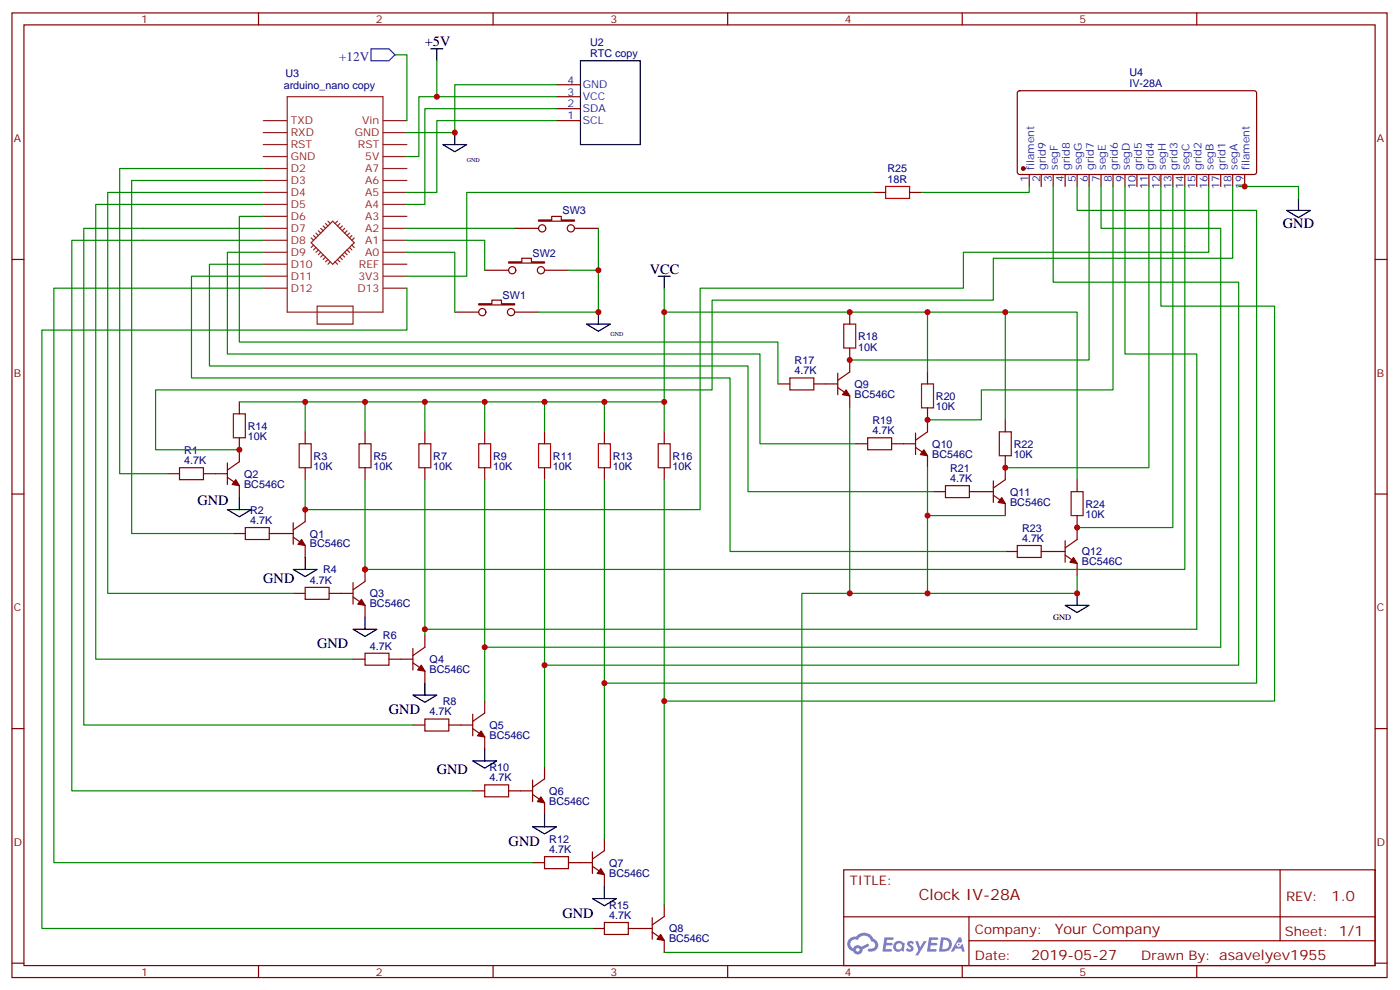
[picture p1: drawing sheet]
<svg xmlns="http://www.w3.org/2000/svg" width="413mm" height="292mm" viewBox="0 0 413 292" stroke-linecap="round" stroke-linejoin="round" font-family="sans-serif">
<g fill="none" stroke="#870000" stroke-width=".35">
<path d="M3.5 3.8h405.4v284.3h-405.4zM7.1 7.3h398.2v277.3h-398.2zM76.2 3.8v3.5M145.3 3.8v3.5M214.5 3.8v3.5M283.6 3.8v3.5M352.8 3.8v3.5M3.5 76.5h3.6M405.3 76.5h3.6M3.5 145.6h3.6M405.3 145.6h3.6M3.5 214.8h3.6"/>
<path d="M405.3 214.8h3.6M248.7 256.4h156.6v28.2h-156.6zM377.3 256.4v20.9M248.7 270.2h156.5M285.6 277.3h119.6M285.6 270.2v14.2M3.5 283.9h3.6M76.2 284.6v3.5M145.3 284.6v3.5M214.5 284.6v3.5M283.6 284.6v3.5M352.8 284.6v3.5"/>
<path d="M405.3 283.9h3.6"/>
</g>
<g fill="#5487ff">
<path d="M267.7 277.6a1.22 1.22 0 0 1 1.7 .2l-.4 .6a.47 .47 0 0 0-.3-.4 .47 .47 0 0 0-.5 .2l.1 .2a1.14 1.14 0 0 1 .8 1.8 1.14 1.14 0 0 1-1.9 0l-.2-.2 .5-.6 .7 .5a.29 .29 0 0 0 .3-.3 .29 .29 0 0 0-.2-.3 1.04 1.04 0 0 1-.6-1.7z"/>
<path d="M260.7 276.3h2.4l.3 .2-.2 .5-1.8 .1-.1 .8h1.5l.3 .4-.3 .4h-1.6l-.2 1.1h1.7l.2 .3-.2 .3-2.6 .1z"/>
<path d="M273.8 276.3h2.4l.3 .2-.1 .5-1.8 .1-.2 .8h1.6l.3 .4-.4 .4h-1.6l-.1 1.1h1.7l.2 .3-.2 .3-2.6 .1z"/>
<path d="M282.6 276.3h.7l.3 1.3-.6 .3a.69 .69 0 0 0-1 .3 .69 .69 0 0 0 .4 .9 .69 .69 0 0 0 .9-.6l.5-.2 .6 2.2h-.8l-.2-.9h-1.8l-.5 .9h-.8z"/>
<path d="M269.8 277.4h.8l.6 1.8 1.1-1.8h.9l-2.6 4.2h-.8l.9-1.5z"/>
<path d="M277.4 276.3l-.6 4.2h1.3a2.11 2.11 0 0 0 2.5-2.1 2.11 2.11 0 0 0-2.5-2.1zM278.1 277.1a1.39 1.39 0 0 1 1.7 1.4 1.39 1.39 0 0 1-1.8 1.3h-.3z"/>
<path d="M263.7 277.9a1.54 1.54 0 0 0-.1 2.2 1.54 1.54 0 0 0 2.2 .1l.6 .3 .3-2.3-.2-.3h-.4a1.49 1.49 0 0 0-2.4 0zM264 278.9a.94 .94 0 0 1 1.8 0 .94 .94 0 0 1-1.8 0z"/>
<path d="M250.4 276.7a2.18 2.18 0 0 0 1.1 3.7 1.44 1.44 0 0 0 1.6 .9 1.44 1.44 0 0 0 1.2-1.4l2-1.1-.5-.7-1.9 1a1.47 1.47 0 0 0-2.4 .4 1.39 1.39 0 0 1-.7-1.9 1.39 1.39 0 0 1 2-.5 2.12 2.12 0 0 1 2.2-1.3 2.12 2.12 0 0 1 1.9 1.7 1.14 1.14 0 0 1 1.1 1.4 1.14 1.14 0 0 1-1.7 .7 .43 .43 0 0 0-.5 .4 .43 .43 0 0 0 .4 .5 1.98 1.98 0 0 0 2.5-1.2 1.98 1.98 0 0 0-1.2-2.6 3.1 3.1 0 0 0-5.3-.6l-.9 .1zM252.3 280a.55 .55 0 0 1 1.1 0 .55 .55 0 0 1-1.1 0z"/>
<circle cx="282.6" cy="278.4" r=".26"/>
</g>
<g fill="none" stroke="#870000" stroke-width=".35">
<path d="M164 35.6h7.1M164 32h7.1M164 28.5h7.1M164 25h7.1M300.1 26.9l.5-.2 69.4 .1 .4 .6v23.6l-.7 .4h-69.4l-.4-.7v-23.3zM257.5 56.7h3.6M268.1 56.7h3.5M303.4 51.4v3.6M306.9 51.4v3.6M310.4 51.4v3.6M314 51.4v3.6M317.5 51.4v3.6"/>
<path d="M321 51.4v3.6M324.6 51.4v3.6M328.1 51.4v3.6M331.6 51.4v3.6M335.1 51.4v3.6M338.7 51.4v3.6M342.2 51.4v3.6M345.7 51.4v3.6M349.2 51.4v3.6M352.8 51.4v3.6M356.3 51.4v3.6M359.8 51.4v3.6"/>
<path d="M363.4 51.4v3.6M366.9 51.4v3.6M142.9 79.7h7M149.9 77.2h3.9v-1.1h2.8v1.1h3.9v.3h-10.6zM151.7 67.3h7M158.7 64.8h3.9v-1h2.9v1h3.8v.4h-10.6zM160.5 79.7h7.1M169.3 67.3h7.1M134.1 92h7M141.1 89.5h3.9v-1h2.8v1h3.9v.4h-10.6zM143.2 92a1.06 1.06 0 0 0-1.5-1 1.06 1.06 0 0 0-.2 1.8 1.06 1.06 0 0 0 1.7-.5v-.3M158.7 92h-7a1.06 1.06 0 0 0-1.5-1 1.06 1.06 0 0 0-.3 1.8 1.06 1.06 0 0 0 1.7-.5l.1-.3"/>
<path d="M250.5 92v3.5M70.6 118.5v3.5M229.3 113.2h3.5M232.8 111.4h7.1v3.5h-7.1zM239.9 113.2h7M246.9 114.2l3.6 2.5v3.5M246.9 110v6.3M250.5 102.6v7l-3.6 2.5M273.4 109.6v3.6M49.4 139.6h3.5M52.9 137.9h7.1v3.5h-7.1zM60 139.6h7"/>
<path d="M67 136.5v6.3M70.6 129v7.1l-3.6 2.5M90 127.3v3.5M90 137.9v3.5M107.6 127.3v3.5M107.6 137.9v3.5M125.2 127.3v3.5M125.2 137.9v3.5M142.9 127.3v3.5M142.9 137.9v3.5M160.5 127.3v3.5M160.5 137.9v3.5"/>
<path d="M178.2 127.3v3.5M178.2 137.9v3.5M195.8 127.3v3.5M195.8 137.9v3.5M252.2 130.8h3.6M255.8 129h7v3.6h-7zM262.8 130.8h7.1M269.9 131.9l3.5 2.4v3.6M269.9 127.6v6.4M273.4 120.2v7.1l-3.5 2.5M296.3 134.3v7.1l-3.5 2.5M296.3 123.8v3.5"/>
<path d="M67 140.7l3.6 2.5v3.5M68.8 157.3h3.5M72.3 155.5h7.1v3.5h-7.1zM79.4 157.3h7M86.4 158.3l3.6 2.5v3.5M86.4 154.1v6.3M90 150.2v3.5l-3.6 2.5M275.2 144.9h3.5M278.7 143.2h7.1v3.5h-7.1zM285.8 144.9h7M292.8 146l3.5 2.4v3.6M292.8 141.7v6.4"/>
<path d="M314 159.4v6.3M317.5 141.4v3.5M317.5 152v7l-3.5 2.5M86.4 174.9h3.6M90 173.1h7v3.6h-7zM97 174.9h7.1M104.1 176l3.5 2.4v3.6M104.1 171.7v6.4M107.6 167.9v3.5l-3.5 2.4M296.3 162.6h3.6M299.9 160.8h7v3.5h-7zM306.9 162.6h7.1"/>
<path d="M314 163.6l3.5 2.5v3.5M104.1 194.3h3.5M107.6 192.5h7.1v3.6h-7.1zM114.7 194.3h7M121.7 195.4l3.5 2.4v3.6M121.7 191.1v6.4M125.2 187.3v3.5l-3.5 2.5M121.7 213.7h3.5M125.2 211.9h7.1v3.6h-7.1zM132.3 213.7h7M139.3 214.8l3.6 2.4v3.6M139.3 210.5v6.4"/>
<path d="M142.9 206.7v3.5l-3.6 2.5M139.3 233.1h3.6M142.9 231.4h7v3.5h-7zM149.9 233.1h7.1M157 234.2l3.5 2.4v3.6M157 229.9v6.4M160.5 226.1v3.5l-3.5 2.5M157 254.3h3.5M160.5 252.5h7.1v3.5h-7.1zM167.6 254.3h7M174.6 255.3l3.6 2.5v3.5M174.6 251.1v6.4"/>
<path d="M178.2 247.2v3.6l-3.6 2.4M174.6 273.7h3.6M178.2 271.9h7v3.5h-7zM185.2 273.7h7.1M192.3 274.7l3.5 2.5v3.5M192.3 270.5v6.4M195.8 266.6v3.6l-3.5 2.4"/>
<circle cx="151" cy="79.7" r="1.06"/>
<circle cx="159.5" cy="79.7" r="1.06"/>
<circle cx="159.8" cy="67.3" r="1.06"/>
<circle cx="168.3" cy="67.3" r="1.06"/>
</g>
<g fill="#870000" stroke="#870000" stroke-width=".35">
<path d="M69.5 141.4l1.1 1.8-2.2-.4z"/>
<path d="M88.9 159l1.1 1.8-2.2-.4z"/>
<path d="M106.5 176.7l1.1 1.7-2.1-.3z"/>
<path d="M124.2 196.1l1 1.7-2.1-.3z"/>
<path d="M141.8 215.5l1.1 1.7-2.1-.3z"/>
<path d="M159.5 234.9l1 1.7-2.1-.3z"/>
<path d="M177.1 256l1.1 1.8-2.2-.3z"/>
<path d="M194.7 275.4l1.1 1.8-2.1-.3z"/>
<path d="M249.4 114.9l1.1 1.8-2.1-.4z"/>
<path d="M272.3 132.6l1.1 1.7-2.1-.3z"/>
<path d="M295.3 146.7l1 1.7-2.1-.3z"/>
<path d="M316.4 164.3l1.1 1.8-2.1-.4z"/>
<circle cx="301.6" cy="49.7" r=".53"/>
</g>
<g fill="none" stroke="#a10000" stroke-width=".35">
<path d="M261.1 55h7v3.5h-7zM248.7 95.5h3.5v7.1h-3.5zM271.6 113.2h3.6v7h-3.6zM68.8 122h3.5v7h-3.5zM88.2 130.8h3.5v7.1h-3.5zM105.8 130.8h3.6v7.1h-3.6zM123.5 130.8h3.5v7.1h-3.5zM141.1 130.8h3.5v7.1h-3.5zM158.7 130.8h3.6v7.1h-3.6zM176.4 130.8h3.5v7.1h-3.5zM194 130.8h3.6v7.1h-3.6zM294.6 127.3h3.5v7h-3.5z"/>
<path d="M315.7 144.9h3.6v7.1h-3.6z"/>
</g>
<g fill="none" stroke="#000" stroke-width=".35">
<path d="M127 14.4h3.5M128.8 14.4v3.5M171.1 17.9h17.6v24.7h-17.6zM134.1 39.1v3.5M130.5 42.6h7.1l-3.5 2.1zM382.8 58.5v3.5M379.2 62h7.1l-3.5 2.1zM172.9 95.5h7l-3.5 2.1zM176.4 92v3.5M194 81.4h3.6M195.8 81.4v3.5M67 150.2h7.1l-3.5 2.1z"/>
<path d="M70.6 146.7v3.5M86.4 167.9h7.1l-3.5 2.1zM90 164.3v3.6M314 178.4h7l-3.5 2.2zM317.5 174.9v3.5M104.1 185.5h7l-3.5 2.1zM107.6 182v3.5M121.7 204.9h7.1l-3.6 2.1zM125.2 201.4v3.5M139.3 224.3h7.1l-3.5 2.1zM142.9 220.8v3.5M157 243.7h7l-3.5 2.1z"/>
<path d="M160.5 240.2v3.5M174.6 264.9h7.1l-3.5 2.1zM178.2 261.3v3.6"/>
</g>
<g fill="none" stroke="#8c2424" stroke-width=".35">
<path d="M77.6 39.1h7.1M77.6 35.6h7.1M84.7 28.5h28.2v63.5h-28.2zM112.9 39.1h7M112.9 35.6h7M77.6 56.7h7.1M77.6 53.2h7.1M77.6 49.7h7.1M77.6 46.1h7.1M77.6 42.6h7.1M112.9 56.7h7M112.9 53.2h7"/>
<path d="M112.9 49.7h7M112.9 46.1h7M112.9 42.6h7M77.6 77.9h7.1M77.6 74.4h7.1M77.6 70.8h7.1M77.6 67.3h7.1M77.6 63.8h7.1M77.6 60.3h7.1M91.7 71.5l6.4-6.3 6.3 6.3-6.3 6.4zM91.7 70.1l.7 .7M92.4 72.2l-.7 .8"/>
<path d="M92.4 69.4l.7 .7M93.1 68.7l.7 .7M93.1 73l-.7 .7M93.8 73.7l-.7 .7M93.8 68l.7 .7M94.5 67.3l.7 .7M94.5 74.4l-.7 .7M95.2 75.1l-.7 .7M95.2 66.6l.8 .7M96 65.9l.7 .7M96 75.8l-.8 .7M96.7 65.2l.7 .7"/>
<path d="M96.7 76.5l-.7 .7M97.4 77.2l-.7 .7M98.8 77.2l.7 .7M99.5 76.5l.7 .7M99.5 65.2l-.7 .7M100.2 75.8l.7 .7M100.2 65.9l-.7 .7M100.9 75.1l.7 .7M100.9 66.6l-.7 .7M101.6 74.4l.7 .7M101.6 67.3l-.7 .7M102.3 73.7l.7 .7"/>
<path d="M102.3 68l-.7 .7M103 73l.7 .7M103 68.7l-.7 .7M103.7 72.2l.7 .8M103.7 69.4l-.7 .7M104.4 70.1l-.7 .7M112.9 77.9h7M112.9 74.4h7M112.9 70.8h7M112.9 67.3h7M112.9 63.8h7M112.9 60.3h7"/>
<path d="M77.6 81.4h7.1M77.6 84.9h7.1M93.5 90.2h10.6v5.3h-10.6zM112.9 81.4h7M112.9 84.9h7"/>
</g>
<path d="M109.4 14.4h5.3l1.7 1.8-1.7 1.7h-5.3z" fill="none" stroke="#00f" stroke-width=".35"/>
<g fill="none" stroke="#008700" stroke-width=".35">
<path d="M116.4 16.2h3.5v19.4M128.8 17.9v10.6h35.2M128.8 28.5h-5.3v17.6h-3.6M164 25h-29.9v14.1h-14.2M164 32h-38.8v28.3h-5.3M164 35.6h-35.2v21.1h-8.9M77.6 56.7h-45.9v118.2h54.7M77.6 53.2h-38.8v104.1h30M77.6 49.7h-42.3v89.9h14.1M257.5 56.7h-119.9v24.7h-17.7M303.4 55v1.7h-31.8M310.4 55v28.2h54.7v112.9h-204.6"/>
<path d="M317.5 55v7h52.9v139.4h-192.2M321 55v51.1h-70.5M324.6 55v12.3h35.2v123.5h-216.9v-49.4M328.1 55v59.9h-38.8v8.9h-15.9M331.6 55v49.4h21.2v81.1h-227.6v-44.1M338.7 55v82.9h-42.4M342.2 55v35.2h33.5v116.5h-179.9M345.7 55v100.5h-28.2M349.2 55v112.9h-241.6v-26.5M356.3 55v19.4h-72.3v10.5h-77.6v65.3h-116.4v-8.8M363.4 55v21.1h-70.6v12.4h-82.9v26.4h-164v17.7h24.7M365.1 55h17.7v3.5"/>
<path d="M77.6 77.9h-15.9v30h158.8v37h54.7M77.6 70.8h-56.4v162.3h118.1M77.6 67.3h-52.9v146.4h97M77.6 60.3h-49.4v134h75.9M77.6 63.8h-7v37h158.7v12.4M77.6 74.4h-10.6v30h157v26.4h28.2M119.9 74.4h14.2v17.6M119.9 70.8h23v8.9M119.9 67.3h31.8M176.4 67.3v12.4h-8.8M176.4 79.7v12.3h-17.7M77.6 81.4h-21.2v30h158.8v51.2h81.1"/>
<path d="M77.6 84.9h-61.7v169.4h141.1M119.9 84.9v12.4h-107.6v176.4h162.3M195.8 92h121.7v49.4M195.8 84.9v33.6M273.4 92v17.6M296.3 92v31.8M70.6 118.5h125.2v8.8M90 118.5v8.8M107.6 118.5v8.8M125.2 118.5v8.8M142.9 118.5v8.8M160.5 118.5v8.8"/>
<path d="M178.2 118.5v8.8M250.5 120.2v54.7M273.4 137.9v37M160.5 141.4v84.7M178.2 141.4v105.8M195.8 141.4v125.2M273.4 152h22.9M317.5 169.6v5.3h-81.1v105.8h-40.6M125.2 185.5v1.8M142.9 190.8v15.9"/>
</g>
<g fill="#c00">
<circle cx="273.4" cy="152" r=".88"/>
<circle cx="273.4" cy="174.9" r=".88"/>
<circle cx="296.3" cy="92" r=".88"/>
<circle cx="195.8" cy="92" r=".88"/>
<circle cx="195.8" cy="206.7" r=".88"/>
<circle cx="107.6" cy="167.9" r=".88"/>
<circle cx="90" cy="150.2" r=".88"/>
<circle cx="125.2" cy="118.5" r=".88"/>
<circle cx="160.5" cy="118.5" r=".88"/>
<circle cx="176.4" cy="92" r=".88"/>
<circle cx="128.8" cy="28.5" r=".88"/>
<circle cx="70.6" cy="132.6" r=".88"/>
<circle cx="317.5" cy="155.5" r=".88"/>
<circle cx="273.4" cy="123.8" r=".88"/>
<circle cx="250.5" cy="106.1" r=".88"/>
<circle cx="296.3" cy="137.9" r=".88"/>
<circle cx="134.1" cy="39.1" r=".88"/>
<circle cx="176.4" cy="79.7" r=".88"/>
<circle cx="178.2" cy="118.5" r=".88"/>
<circle cx="142.9" cy="118.5" r=".88"/>
<circle cx="107.6" cy="118.5" r=".88"/>
<circle cx="90" cy="118.5" r=".88"/>
<circle cx="142.9" cy="190.8" r=".88"/>
<circle cx="160.5" cy="196.1" r=".88"/>
<circle cx="178.2" cy="201.4" r=".88"/>
<circle cx="125.2" cy="185.5" r=".88"/>
<circle cx="195.8" cy="118.5" r=".88"/>
<circle cx="366.9" cy="55" r=".88"/>
<circle cx="250.5" cy="92" r=".88"/>
<circle cx="273.4" cy="92" r=".88"/>
<circle cx="317.5" cy="174.9" r=".88"/>
<circle cx="250.5" cy="174.9" r=".88"/>
</g>
<text font-size="4.6" fill="#800" x="270.8" y="265.4">Clock IV-28A</text>
<g font-size="4.2">
<text x="125.2" y="13.7">+5V</text>
<text x="378.2" y="67.3">GND</text>
<text x="191.6" y="80.7">VCC</text>
<text x="58.2" y="148.7">GND</text>
<text x="77.6" y="171.7">GND</text>
<text x="93.5" y="191.1">GND</text>
<text x="114.7" y="210.5">GND</text>
<text x="128.8" y="228.1">GND</text>
<text x="149.9" y="249.3">GND</text>
<text x="165.8" y="270.5">GND</text>
</g>
<g font-size="4.2" fill="#800">
<text x="392.5" y="265.7">1.0</text>
<text x="310.9" y="275.2">Your Company</text>
<text x="304" y="283">2019-05-27</text>
</g>
<text font-size="3.9" fill="#00f" x="100" y="17.9">+12V</text>
<g font-size="3.9" fill="#800">
<text x="250.5" y="261">TITLE:</text>
<text x="379.1" y="265.7">REV:</text>
<text x="287.4" y="275.2">Company:</text>
<text x="378.7" y="275.8">Sheet: 1/1</text>
<text x="287.4" y="282.9">Date:</text>
<text x="336.4" y="282.9">Drawn By: asavelyev1955</text>
</g>
<g font-size="3.2" fill="#800">
<text x="41.6" y="6.8">1</text>
<text x="110.8" y="6.8">2</text>
<text x="179.9" y="6.8">3</text>
<text x="249.1" y="6.8">4</text>
<text x="318.2" y="6.8">5</text>
<text x="4.1" y="41.9">A</text>
<text x="405.9" y="41.9">A</text>
<text x="4.1" y="111.1">B</text>
<text x="405.9" y="111.1">B</text>
<text x="4.1" y="180.2">C</text>
<text x="405.9" y="180.2">C</text>
<text x="4.1" y="249.3">D</text>
<text x="405.9" y="249.3">D</text>
<text x="41.6" y="287.6">1</text>
<text x="110.8" y="287.6">2</text>
<text x="179.9" y="287.6">3</text>
<text x="249.1" y="287.6">4</text>
<text x="318.2" y="287.6">5</text>
</g>
<g font-size="3.2" fill="#000080">
<text x="173.9" y="16.9">RTC copy</text>
<text x="173.9" y="13.6">U2</text>
<text x="84.1" y="22.6">U3</text>
<text x="332.9" y="22.5">U4</text>
<text x="83.6" y="26.1">arduino_nano copy</text>
<text x="332.9" y="25.7">IV-28A</text>
<text x="261.6" y="53.9">18R</text>
<text x="261.6" y="50.7">R25</text>
<text x="165.8" y="63.2">SW3</text>
<text x="157" y="75.9">SW2</text>
<text x="148.2" y="88.2">SW1</text>
<text x="252.9" y="100.2">R18</text>
<text x="234.2" y="107.4">R17</text>
<text x="252.9" y="103.3">10K</text>
<text x="234.2" y="110.3">4.7K</text>
<text x="251.9" y="117.3">BC546C</text>
<text x="251.9" y="114.3">Q9</text>
<text x="275.9" y="117.9">R20</text>
<text x="257.2" y="125">R19</text>
<text x="275.9" y="121">10K</text>
<text x="73" y="129.8">10K</text>
<text x="73" y="126.7">R14</text>
<text x="257.2" y="128">4.7K</text>
<text x="274.8" y="132">Q10</text>
<text x="298.8" y="132">R22</text>
<text x="54.3" y="136.8">4.7K</text>
<text x="54.3" y="133.9">R1</text>
<text x="92.4" y="135.5">R3</text>
<text x="110.1" y="135.5">R5</text>
<text x="127.7" y="135.5">R7</text>
<text x="145.3" y="135.5">R9</text>
<text x="163" y="135.5">R11</text>
<text x="180.6" y="135.5">R13</text>
<text x="198.3" y="135.5">R16</text>
<text x="274.8" y="134.9">BC546C</text>
<text x="298.8" y="135.1">10K</text>
<text x="72" y="143.7">BC546C</text>
<text x="72" y="140.8">Q2</text>
<text x="92.4" y="138.6">10K</text>
<text x="110.1" y="138.6">10K</text>
<text x="127.7" y="138.6">10K</text>
<text x="145.3" y="138.6">10K</text>
<text x="163" y="138.6">10K</text>
<text x="180.6" y="138.6">10K</text>
<text x="198.3" y="138.6">10K</text>
<text x="280.1" y="142.1">4.7K</text>
<text x="280.1" y="139.2">R21</text>
<text x="297.7" y="149">BC546C</text>
<text x="297.7" y="146.1">Q11</text>
<text x="320" y="149.6">R24</text>
<text x="73.7" y="154.4">4.7K</text>
<text x="73.7" y="151.5">R2</text>
<text x="320" y="152.7">10K</text>
<text x="91.4" y="161.4">BC546C</text>
<text x="91.4" y="158.4">Q1</text>
<text x="301.3" y="159.7">4.7K</text>
<text x="301.3" y="156.8">R23</text>
<text x="318.9" y="166.7">BC546C</text>
<text x="318.9" y="163.7">Q12</text>
<text x="91.4" y="172.1">4.7K</text>
<text x="95.2" y="169">R4</text>
<text x="109" y="179">BC546C</text>
<text x="109" y="176.1">Q3</text>
<text x="109" y="191.5">4.7K</text>
<text x="112.9" y="188.4">R6</text>
<text x="126.6" y="195.5">Q4</text>
<text x="126.6" y="198.4">BC546C</text>
<text x="130.5" y="207.8">R8</text>
<text x="126.6" y="210.9">4.7K</text>
<text x="144.3" y="214.9">Q5</text>
<text x="144.3" y="217.8">BC546C</text>
<text x="144.3" y="227.4">R10</text>
<text x="144.3" y="230.3">4.7K</text>
<text x="161.9" y="237.2">BC546C</text>
<text x="161.9" y="234.3">Q6</text>
<text x="161.9" y="251.5">4.7K</text>
<text x="161.9" y="248.5">R12</text>
<text x="179.6" y="255.5">Q7</text>
<text x="179.6" y="258.4">BC546C</text>
<text x="179.6" y="267.9">R15</text>
<text x="179.6" y="270.9">4.7K</text>
<text x="197.2" y="274.9">Q8</text>
<text x="197.2" y="277.8">BC546C</text>
</g>
<g font-size="3.2" fill="#00f">
<text x="167.3" y="28.2">3</text>
<text x="167.3" y="24.6">4</text>
<text x="171.8" y="29.6">VCC</text>
<text x="171.8" y="26">GND</text>
<text x="167.3" y="35.2">1</text>
<text x="167.3" y="31.7">2</text>
<text x="171.8" y="33.1">SDA</text>
<text x="171.8" y="36.6">SCL</text>
<text x="303" y="53.6" transform="rotate(-90 303 53.6)">1</text>
<text x="304.8" y="50.1" transform="rotate(-90 304.8 50.1)">filament</text>
<text x="306.6" y="53.6" transform="rotate(-90 306.6 53.6)">2</text>
<text x="308.3" y="50.1" transform="rotate(-90 308.3 50.1)">grid9</text>
<text x="310.1" y="53.6" transform="rotate(-90 310.1 53.6)">3</text>
<text x="311.9" y="50.1" transform="rotate(-90 311.9 50.1)">segF</text>
<text x="313.6" y="53.6" transform="rotate(-90 313.6 53.6)">4</text>
<text x="315.4" y="50.1" transform="rotate(-90 315.4 50.1)">grid8</text>
<text x="317.1" y="53.6" transform="rotate(-90 317.1 53.6)">5</text>
<text x="318.9" y="50.1" transform="rotate(-90 318.9 50.1)">segG</text>
<text x="320.7" y="53.6" transform="rotate(-90 320.7 53.6)">6</text>
<text x="322.4" y="50.1" transform="rotate(-90 322.4 50.1)">grid7</text>
<text x="324.2" y="53.6" transform="rotate(-90 324.2 53.6)">7</text>
<text x="326" y="50.1" transform="rotate(-90 326 50.1)">segE</text>
<text x="327.7" y="53.6" transform="rotate(-90 327.7 53.6)">8</text>
<text x="329.5" y="50.1" transform="rotate(-90 329.5 50.1)">grid6</text>
<text x="331.3" y="53.6" transform="rotate(-90 331.3 53.6)">9</text>
<text x="333" y="50.1" transform="rotate(-90 333 50.1)">segD</text>
<text x="336.5" y="50.1" transform="rotate(-90 336.5 50.1)">grid5</text>
<text x="340.1" y="50.1" transform="rotate(-90 340.1 50.1)">grid4</text>
<text x="343.6" y="50.1" transform="rotate(-90 343.6 50.1)">segH</text>
<text x="347.1" y="50.1" transform="rotate(-90 347.1 50.1)">grid3</text>
<text x="350.7" y="50.1" transform="rotate(-90 350.7 50.1)">segC</text>
<text x="354.2" y="50.1" transform="rotate(-90 354.2 50.1)">grid2</text>
<text x="357.7" y="50.1" transform="rotate(-90 357.7 50.1)">segB</text>
<text x="361.2" y="50.1" transform="rotate(-90 361.2 50.1)">grid1</text>
<text x="364.8" y="50.1" transform="rotate(-90 364.8 50.1)">segA</text>
<text x="368.3" y="50.1" transform="rotate(-90 368.3 50.1)">filament</text>
<text x="334.8" y="55.6" transform="rotate(-90 334.8 55.6)">10</text>
<text x="338.3" y="55.6" transform="rotate(-90 338.3 55.6)">11</text>
<text x="341.8" y="55.6" transform="rotate(-90 341.8 55.6)">12</text>
<text x="345.4" y="55.6" transform="rotate(-90 345.4 55.6)">13</text>
<text x="348.9" y="55.6" transform="rotate(-90 348.9 55.6)">14</text>
<text x="352.4" y="55.6" transform="rotate(-90 352.4 55.6)">15</text>
<text x="356" y="55.6" transform="rotate(-90 356 55.6)">16</text>
<text x="359.5" y="55.6" transform="rotate(-90 359.5 55.6)">17</text>
<text x="363" y="55.6" transform="rotate(-90 363 55.6)">18</text>
<text x="366.5" y="55.6" transform="rotate(-90 366.5 55.6)">19</text>
</g>
<g font-size="3.2" fill="#8d2323">
<text x="85.7" y="40.1">RXD</text>
<text x="85.7" y="36.6">TXD</text>
<text x="104.5" y="40.1">GND</text>
<text x="106.8" y="36.6">Vin</text>
<text x="85.7" y="47.2">GND</text>
<text x="85.7" y="43.7">RST</text>
<text x="105.5" y="43.7">RST</text>
<text x="107.6" y="47.2">5V</text>
<text x="85.7" y="50.7">D2</text>
<text x="107.6" y="50.7">A7</text>
<text x="85.7" y="57.8">D4</text>
<text x="85.7" y="54.3">D3</text>
<text x="107.6" y="54.3">A6</text>
<text x="107.6" y="57.8">A5</text>
<text x="85.7" y="64.8">D6</text>
<text x="85.7" y="61.3">D5</text>
<text x="107.6" y="61.3">A4</text>
<text x="107.6" y="64.8">A3</text>
<text x="85.7" y="71.9">D8</text>
<text x="85.7" y="68.4">D7</text>
<text x="107.6" y="68.4">A2</text>
<text x="107.6" y="71.9">A1</text>
<text x="85.7" y="75.4">D9</text>
<text x="107.6" y="75.4">A0</text>
<text x="85.7" y="82.5">D11</text>
<text x="85.7" y="79">D10</text>
<text x="105.6" y="82.5">3V3</text>
<text x="105.8" y="79">REF</text>
<text x="85.7" y="86">D12</text>
<text x="105.4" y="86">D13</text>
</g>
<text font-size="2.5" x="310.4" y="182.9">GND</text>
<g font-size="1.8">
<text x="137.6" y="47.8">GND</text>
<text x="179.9" y="99">GND</text>
</g>
</svg>
